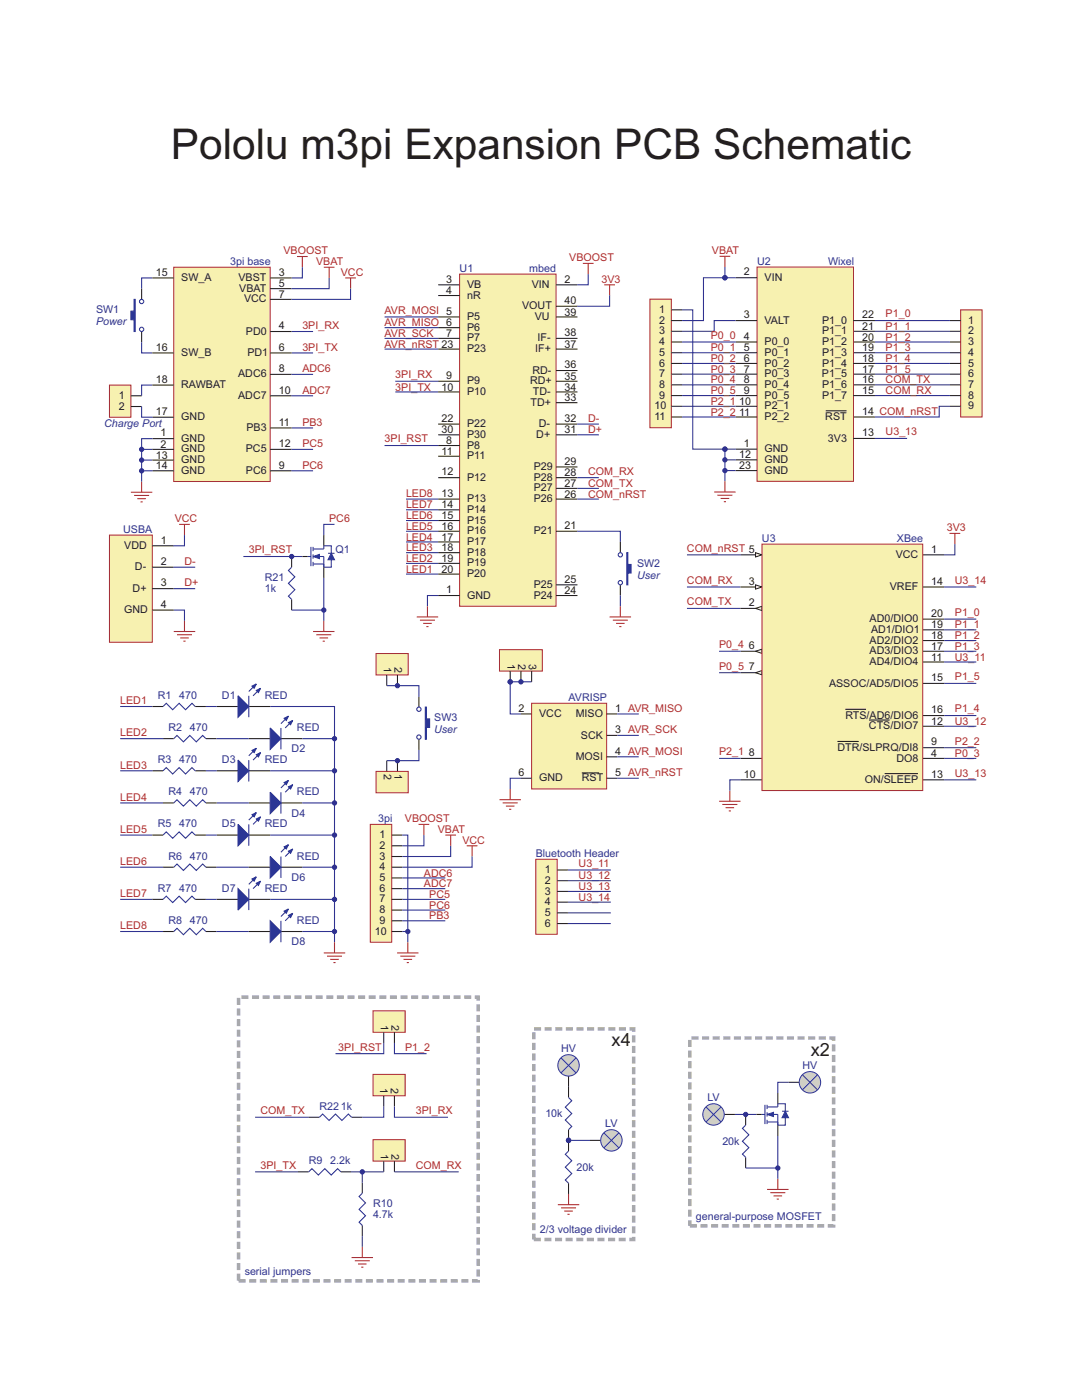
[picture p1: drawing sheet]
<svg xmlns="http://www.w3.org/2000/svg" width="216mm" height="279mm" viewBox="0 0 216 279" stroke-linecap="round" stroke-linejoin="round" font-family="sans-serif">
<path d="M189.5 106.5h2.1M190.5 106.5v2.1M143.5 159.9h4.3M145.6 157.8v2.1M144.1 160.6h3M144.8 161.2h1.7M145.4 161.8h.4" fill="none" stroke="#ae2930" stroke-width=".21"/>
<path d="M137.1 110.7h10.7M137.1 117.1h10.7M190.5 108.6v2.1h-2.1M137.1 121.4h10.7M147.8 155.6h-2.2v2.2M188.4 142.8h6.4" fill="none" stroke="#2e3090" stroke-width=".21"/>
<path d="M184.1 110.7h4.3M147.8 121.4h4.2" fill="none" stroke="#231f20" stroke-width=".21"/>
<path d="M150.8 121.4l1.2-.4v.8z" fill="#f9f6e5"/>
<path d="M150.8 121.4l1.2-.4v.8z" fill="none" stroke="#231f20" stroke-width=".2"/>
<path d="M147.8 117.1h4.2" fill="none" stroke="#231f20" stroke-width=".21"/>
<path d="M150.8 116.7l1.2 .4-1.2 .5z" fill="#f9f6e5"/>
<path d="M150.8 116.7l1.2 .4-1.2 .5z" fill="none" stroke="#231f20" stroke-width=".2"/>
<path d="M147.8 110.7h4.2M157.4 116.1h7M184.1 151.4h4.3" fill="none" stroke="#231f20" stroke-width=".21"/>
<path d="M150.8 110.3l1.2 .4-1.2 .5z" fill="#f9f6e5"/>
<path d="M150.8 110.3l1.2 .4-1.2 .5z" fill="none" stroke="#231f20" stroke-width=".2"/>
<path d="M153.5 109.7h3.5M147.8 130h4.2" fill="none" stroke="#231f20" stroke-width=".21"/>
<path d="M150.8 130l1.2-.5v.9z" fill="#f9f6e5"/>
<path d="M150.8 130l1.2-.5v.9z" fill="none" stroke="#231f20" stroke-width=".2"/>
<path d="M147.8 134.3h4.2" fill="none" stroke="#231f20" stroke-width=".21"/>
<path d="M150.8 134.3l1.2-.5v.9z" fill="#f9f6e5"/>
<path d="M150.8 134.3l1.2-.5v.9z" fill="none" stroke="#231f20" stroke-width=".2"/>
<g fill="none" stroke="#231f20" stroke-width=".21">
<path d="M184.1 117.1h4.3M184.1 132.1h4.3M184.1 136.4h4.3M184.1 130h4.3M184.1 127.8h4.3M184.1 125.7h4.3M184.1 123.6h4.3M147.8 151.4h4.2M147.8 155.6h4.2M184.1 149.2h4.3M184.1 155.6h4.3M184.1 144.9h4.3"/>
<path d="M184.1 142.8h4.3"/>
</g>
<g fill="none" stroke="#2e3090" stroke-width=".21">
<path d="M188.4 117.1h6.4M143.5 134.3h4.3M143.5 130h4.3M188.4 130h6.4M188.4 123.6h6.4M188.4 125.7h6.4M188.4 127.8h6.4M188.4 136.4h6.4M188.4 132.1h6.4M143.5 151.4h4.3M188.4 149.2h6.4M188.4 151.4h6.4"/>
<path d="M188.4 144.9h6.4M188.4 155.6h6.4"/>
</g>
<path d="M152 108.6h32.1v49.2h-32.1z" fill-rule="evenodd" fill="#f7f1b0"/>
<path d="M152 108.6h32.1v49.2h-32.1z" fill="none" stroke="#ae2930" stroke-width=".2"/>
<path d="M167.1 148h4.2" fill="none" stroke="#231f20" stroke-width=".38"/>
<path d="M168.7 141.6h4.1M173.4 143.7h4.1" fill="none" stroke="#231f20" stroke-width=".39"/>
<path d="M176.5 154.4h6.7" fill="none" stroke="#231f20" stroke-width=".52"/>
<path d="M151.1 53.3h19.2v42.8h-19.2z" fill-rule="evenodd" fill="#f7f1b0"/>
<path d="M151.1 53.3h19.2v42.8h-19.2z" fill="none" stroke="#ae2930" stroke-width=".2"/>
<g fill="none" stroke="#231f20" stroke-width=".21">
<path d="M146.8 55.4h4.3M146.8 64h4.3M146.8 68.3h4.3M146.8 70.4h4.3M146.8 72.5h4.3M146.8 74.7h4.3M146.8 76.8h4.3M146.8 78.9h4.3M170.3 64h4.3M170.3 68.3h4.3M170.3 70.4h4.3M170.3 72.5h4.3"/>
<path d="M170.3 74.7h4.3M170.3 76.8h4.3M170.3 78.9h4.3M170.3 66.1h4.3M146.8 89.6h4.3M146.8 81.1h4.3M146.8 83.2h4.3M146.8 93.9h4.3M146.8 91.8h4.3M170.3 83.2h4.3M170.3 87.5h4.3"/>
</g>
<path d="M164.8 82h4.1" fill="none" stroke="#231f20" stroke-width=".39"/>
<path d="M143.6 51.2h2.1M144.6 51.2v2.1" fill="none" stroke="#ae2930" stroke-width=".21"/>
<path d="M144.6 53.3v2.1h2.2" fill="none" stroke="#2e3090" stroke-width=".21"/>
<circle cx="144.6" cy="55.4" r=".43" fill="#2e3090"/>
<circle cx="144.6" cy="55.4" r=".43" fill="none" stroke="#2e3090" stroke-width=".2"/>
<path d="M142.5 98.2h4.3M143.2 98.8h2.9M143.8 99.5h1.7M144.6 96.1v2.1M144.4 100.1h.5" fill="none" stroke="#ae2930" stroke-width=".21"/>
<path d="M146.8 89.6h-2.2v6.5" fill="none" stroke="#2e3090" stroke-width=".21"/>
<circle cx="144.6" cy="89.6" r=".43" fill="#2e3090"/>
<circle cx="144.6" cy="89.6" r=".43" fill="none" stroke="#2e3090" stroke-width=".2"/>
<path d="M144.6 91.8h2.2" fill="none" stroke="#2e3090" stroke-width=".21"/>
<circle cx="144.6" cy="91.8" r=".43" fill="#2e3090"/>
<circle cx="144.6" cy="91.8" r=".43" fill="none" stroke="#2e3090" stroke-width=".2"/>
<path d="M144.6 93.9h2.2" fill="none" stroke="#2e3090" stroke-width=".21"/>
<circle cx="144.6" cy="93.9" r=".43" fill="#2e3090"/>
<circle cx="144.6" cy="93.9" r=".43" fill="none" stroke="#2e3090" stroke-width=".2"/>
<g fill="none" stroke="#2e3090" stroke-width=".21">
<path d="M136.1 70.4h10.7M136.1 72.5h10.7M136.1 74.7h10.7M136.1 76.8h10.7M136.1 78.9h10.7M146.8 64h-4.3v2.1h-6.4M174.6 64h15M174.6 66.1h15M174.6 68.3h15M174.6 70.4h15M174.6 72.5h15M174.6 74.7h15"/>
<path d="M174.6 76.8h15M174.6 78.9h15M136.1 83.2h10.7M136.1 81.1h10.7M189.6 81.1h-2.2v2.1h-12.8"/>
</g>
<path d="M191.7 61.8h4.3v21.4h-4.3z" fill-rule="evenodd" fill="#f7f1b0"/>
<path d="M191.7 61.8h4.3v21.4h-4.3z" fill="none" stroke="#ae2930" stroke-width=".2"/>
<path d="M189.6 64h2.1M189.6 66.1h2.1M189.6 70.4h2.1M189.6 68.3h2.1M189.6 72.5h2.1M189.6 74.7h2.1M189.6 76.8h2.1M189.6 78.9h2.1M189.6 81.1h2.1" fill="none" stroke="#231f20" stroke-width=".21"/>
<path d="M174.6 87.5h6.4" fill="none" stroke="#2e3090" stroke-width=".21"/>
<path d="M129.7 59.7h4.3v25.7h-4.3z" fill-rule="evenodd" fill="#f7f1b0"/>
<path d="M129.7 59.7h4.3v25.7h-4.3z" fill="none" stroke="#ae2930" stroke-width=".2"/>
<path d="M134 61.8h2.1M134 64h2.1M134 68.3h2.1M134 66.1h2.1M134 70.4h2.1M134 72.5h2.1M134 74.7h2.1M134 76.8h2.1M134 78.9h2.1M134 81.1h2.1M134 83.2h2.1" fill="none" stroke="#231f20" stroke-width=".21"/>
<path d="M136.1 61.8h2.1v27.8h6.4M136.1 68.3h10.7" fill="none" stroke="#2e3090" stroke-width=".21"/>
<circle cx="144.6" cy="89.6" r=".43" fill="#2e3090"/>
<circle cx="144.6" cy="89.6" r=".43" fill="none" stroke="#2e3090" stroke-width=".2"/>
<path d="M144.6 55.4h-4.2v8.6h-4.3" fill="none" stroke="#2e3090" stroke-width=".21"/>
<circle cx="144.6" cy="55.4" r=".43" fill="#2e3090"/>
<circle cx="144.6" cy="55.4" r=".43" fill="none" stroke="#2e3090" stroke-width=".2"/>
<path d="M106.9 171.5h4.3v15h-4.3z" fill-rule="evenodd" fill="#f7f1b0"/>
<path d="M106.9 171.5h4.3v15h-4.3z" fill="none" stroke="#ae2930" stroke-width=".2"/>
<path d="M111.2 173.6h2.1M111.2 175.8h2.1M111.2 177.9h2.1M111.2 180h2.1M111.2 182.2h2.1M111.2 184.3h2.1M59.5 233.9h2.1M68 233.9h2.2M72.3 236v2.1M72.3 244.6v2.1" fill="none" stroke="#231f20" stroke-width=".21"/>
<path d="M113.3 173.6h8.6M113.3 175.8h8.6M113.3 177.9h8.6M113.3 180h8.6M113.3 182.2h8.6M113.3 184.3h8.6M50.9 233.9h8.6" fill="none" stroke="#2e3090" stroke-width=".21"/>
<path d="M47.6 199h47.8v56.6h-47.8z" fill="none" stroke="#a8a9ad" stroke-width=".71" stroke-dasharray="1.4 .7" stroke-linecap="butt"/>
<path d="M61.6 233.9l.6-.7 1.3 1.3 1.3-1.3 1.3 1.3 1.3-1.3 .6 .7M72.3 238.1l-.6 .7 1.2 1.3-1.2 1.3 1.2 1.2-1.2 1.3 .6 .7" fill="none" stroke="#2b3695" stroke-width=".21"/>
<path d="M74.4 227.5h6.4v4.2h-6.4z" fill-rule="evenodd" fill="#f7f1b0"/>
<path d="M74.4 227.5h6.4v4.2h-6.4z" fill="none" stroke="#ae2930" stroke-width=".2"/>
<path d="M76.6 231.7v2.2M78.7 231.7v2.2" fill="none" stroke="#231f20" stroke-width=".21"/>
<path d="M70.2 233.9h6.4M72.3 233.9v2.1" fill="none" stroke="#2e3090" stroke-width=".21"/>
<circle cx="72.3" cy="233.9" r=".43" fill="#2e3090"/>
<circle cx="72.3" cy="233.9" r=".43" fill="none" stroke="#2e3090" stroke-width=".2"/>
<path d="M78.7 233.9h12.8M72.3 246.7v2.1" fill="none" stroke="#2e3090" stroke-width=".21"/>
<path d="M70.2 251h4.2M70.8 251.6h3M71.4 252.3h1.7M72.1 252.9h.4M72.3 248.8v2.2" fill="none" stroke="#ae2930" stroke-width=".21"/>
<path d="M74.4 214.4h6.4v4.3h-6.4z" fill-rule="evenodd" fill="#f7f1b0"/>
<path d="M74.4 214.4h6.4v4.3h-6.4z" fill="none" stroke="#ae2930" stroke-width=".2"/>
<path d="M76.6 218.7v2.1M78.7 218.7v2.1M61.6 223h2.1M70.2 223h2.1" fill="none" stroke="#231f20" stroke-width=".21"/>
<path d="M50.9 223h10.7M76.6 220.8v2.2h-4.3M78.7 220.8v2.2h10.7" fill="none" stroke="#2e3090" stroke-width=".21"/>
<path d="M63.7 223l.7-.7 1.3 1.3 1.2-1.3 1.3 1.3 1.3-1.3 .7 .7" fill="none" stroke="#2b3695" stroke-width=".21"/>
<path d="M74.4 201.7h6.4v4.3h-6.4z" fill-rule="evenodd" fill="#f7f1b0"/>
<path d="M74.4 201.7h6.4v4.3h-6.4z" fill="none" stroke="#ae2930" stroke-width=".2"/>
<path d="M76.6 206v2.1M78.7 206v2.1" fill="none" stroke="#231f20" stroke-width=".21"/>
<path d="M76.6 208.1v2.2h-9.7M78.7 208.1v2.2h6.4" fill="none" stroke="#2e3090" stroke-width=".21"/>
<path d="M106.1 140.3h14.9v17.2h-14.9z" fill-rule="evenodd" fill="#f7f1b0"/>
<path d="M106.1 140.3h14.9v17.2h-14.9z" fill="none" stroke="#ae2930" stroke-width=".2"/>
<path d="M103.9 142.5h2.2M103.9 155.3h2.2M116.1 154.2h3.5M121 142.5h2.2M121 146.8h2.2M121 151h2.2M121 155.3h2.2" fill="none" stroke="#231f20" stroke-width=".21"/>
<path d="M99.7 159.6h4.2M101.8 157.5v2.1M100.3 160.2h3M100.9 160.9h1.8M101.6 161.5h.4" fill="none" stroke="#ae2930" stroke-width=".21"/>
<path d="M106.1 136.1h-4.3v6.4h2.1M103.9 155.3h-2.1v2.2M123.2 142.5h4.3M123.2 146.8h4.3M123.2 151h4.3M123.2 155.3h4.3" fill="none" stroke="#2e3090" stroke-width=".21"/>
<circle cx="101.8" cy="136.1" r=".43" fill="#2e3090"/>
<circle cx="101.8" cy="136.1" r=".43" fill="none" stroke="#2e3090" stroke-width=".2"/>
<path d="M99.7 129.7h8.5v4.2h-8.5z" fill-rule="evenodd" fill="#f7f1b0"/>
<path d="M99.7 129.7h8.5v4.2h-8.5z" fill="none" stroke="#ae2930" stroke-width=".2"/>
<path d="M101.8 133.9v2.2M103.9 133.9v2.2M106.1 133.9v2.2" fill="none" stroke="#231f20" stroke-width=".21"/>
<circle cx="101.8" cy="136.1" r=".43" fill="#2e3090"/>
<circle cx="101.8" cy="136.1" r=".43" fill="none" stroke="#2e3090" stroke-width=".2"/>
<circle cx="103.9" cy="136.1" r=".43" fill="#2e3090"/>
<circle cx="103.9" cy="136.1" r=".43" fill="none" stroke="#2e3090" stroke-width=".2"/>
<path d="M83.6 139v2.1M83.6 147.5v2.2" fill="none" stroke="#231f20" stroke-width=".21"/>
<path d="M84.9 141.1h.2v2.4h.6v1.7h-.6v2.3h-.2z" fill-rule="evenodd" fill="#2b3695"/>
<g fill="none" stroke="#2b3695" stroke-width=".21">
<path d="M84.9 141.1h.2v2.4h.6v1.7h-.6v2.3h-.2z"/>
<circle cx="83.6" cy="147.1" r=".43"/>
<circle cx="83.6" cy="141.5" r=".43"/>
</g>
<path d="M77.2 136.8h6.4v2.2M83.6 149.7v2.1h-6.4" fill="none" stroke="#2e3090" stroke-width=".21"/>
<path d="M75 130.4h6.4v4.3h-6.4z" fill-rule="evenodd" fill="#f7f1b0"/>
<path d="M75 130.4h6.4v4.3h-6.4z" fill="none" stroke="#ae2930" stroke-width=".2"/>
<path d="M77.2 134.7v2.1M79.3 134.7v2.1" fill="none" stroke="#231f20" stroke-width=".21"/>
<circle cx="79.3" cy="136.8" r=".43" fill="#2e3090"/>
<circle cx="79.3" cy="136.8" r=".43" fill="none" stroke="#2e3090" stroke-width=".2"/>
<path d="M75 153.9h6.4v4.3h-6.4z" fill-rule="evenodd" fill="#f7f1b0"/>
<path d="M75 153.9h6.4v4.3h-6.4z" fill="none" stroke="#ae2930" stroke-width=".2"/>
<path d="M77.2 151.8v2.1M79.3 151.8v2.1" fill="none" stroke="#231f20" stroke-width=".21"/>
<circle cx="79.3" cy="151.8" r=".43" fill="#2e3090"/>
<circle cx="79.3" cy="151.8" r=".43" fill="none" stroke="#2e3090" stroke-width=".2"/>
<path d="M30.4 141h2.1M38.9 141h2.2M43.2 141h4.3M49.6 141h4.3" fill="none" stroke="#231f20" stroke-width=".21"/>
<path d="M32.5 141l.7-.6 1.3 1.2 1.2-1.2 1.3 1.2 1.3-1.2 .6 .6" fill="none" stroke="#2b3695" stroke-width=".21"/>
<path d="M47.5 138.9l2.1 2.1-2.1 2.1z" fill="#2b3695"/>
<path d="M47.5 138.9l2.1 2.1-2.1 2.1zM52 137.4l-1.5 1.5" fill="none" stroke="#2b3695" stroke-width=".21"/>
<path d="M51.1 137.8l.9-.4-.4 .8z" fill="#2b3695"/>
<path d="M51.1 137.8l.9-.4-.4 .8z" fill="none" stroke="#2b3695" stroke-width=".21"/>
<path d="M50.3 136.9l.8-.4-.4 .9z" fill="#2b3695"/>
<path d="M49.6 138.9v4.2M50.3 136.9l.8-.4-.4 .9zM51.1 136.5l-1.5 1.5M34.7 147.4l.6-.6 1.3 1.3 1.3-1.3 1.3 1.3 1.2-1.3 .7 .6" fill="none" stroke="#2b3695" stroke-width=".21"/>
<path d="M64.6 190.2h4.3M65.2 190.8h3M65.9 191.5h1.7M66.5 192.1h.5M66.7 188v2.2" fill="none" stroke="#ae2930" stroke-width=".21"/>
<path d="M24 141h6.4M41.1 141h2.1" fill="none" stroke="#2e3090" stroke-width=".21"/>
<path d="M32.5 147.4h2.2M41.1 147.4h2.1M49.6 147.4h4.3M56.1 147.4h4.2" fill="none" stroke="#231f20" stroke-width=".21"/>
<path d="M53.9 145.3l2.2 2.1-2.2 2.2z" fill="#2b3695"/>
<path d="M53.9 145.3l2.2 2.1-2.2 2.2zM58.4 143.8l-1.5 1.5" fill="none" stroke="#2b3695" stroke-width=".21"/>
<path d="M57.6 144.2l.8-.4-.4 .8z" fill="#2b3695"/>
<path d="M57.6 144.2l.8-.4-.4 .8z" fill="none" stroke="#2b3695" stroke-width=".21"/>
<path d="M56.7 143.4l.9-.5-.5 .9z" fill="#2b3695"/>
<path d="M56.1 145.3v4.3M56.7 143.4l.9-.5-.5 .9zM57.6 142.9l-1.5 1.5" fill="none" stroke="#2b3695" stroke-width=".21"/>
<path d="M24 147.4h8.5M43.2 147.4h6.4M60.3 147.4h6.4" fill="none" stroke="#2e3090" stroke-width=".21"/>
<circle cx="66.7" cy="147.4" r=".43" fill="#2e3090"/>
<circle cx="66.7" cy="147.4" r=".43" fill="none" stroke="#2e3090" stroke-width=".2"/>
<path d="M30.4 153.8h2.1M38.9 153.8h2.2M43.2 153.8h4.3M49.6 153.8h4.3" fill="none" stroke="#231f20" stroke-width=".21"/>
<path d="M32.5 153.8l.7-.6 1.3 1.3 1.2-1.3 1.3 1.3 1.3-1.3 .6 .6" fill="none" stroke="#2b3695" stroke-width=".21"/>
<path d="M47.5 151.7l2.1 2.1-2.1 2.2z" fill="#2b3695"/>
<path d="M47.5 151.7l2.1 2.1-2.1 2.2zM52 150.2l-1.5 1.5" fill="none" stroke="#2b3695" stroke-width=".21"/>
<path d="M51.1 150.6l.9-.4-.4 .8z" fill="#2b3695"/>
<path d="M51.1 150.6l.9-.4-.4 .8z" fill="none" stroke="#2b3695" stroke-width=".21"/>
<path d="M50.3 149.8l.8-.5-.4 .9z" fill="#2b3695"/>
<path d="M49.6 151.7v4.3M50.3 149.8l.8-.5-.4 .9zM51.1 149.3l-1.5 1.5M34.7 160.2l.6-.6 1.3 1.3 1.3-1.3 1.3 1.3 1.2-1.3 .7 .6" fill="none" stroke="#2b3695" stroke-width=".21"/>
<path d="M24 153.8h6.4M41.1 153.8h2.1" fill="none" stroke="#2e3090" stroke-width=".21"/>
<path d="M32.5 160.2h2.2M41.1 160.2h2.1M49.6 160.2h4.3M56.1 160.2h4.2" fill="none" stroke="#231f20" stroke-width=".21"/>
<path d="M53.9 158.1l2.2 2.1-2.2 2.2z" fill="#2b3695"/>
<path d="M53.9 158.1l2.2 2.1-2.2 2.2zM58.4 156.6l-1.5 1.5" fill="none" stroke="#2b3695" stroke-width=".21"/>
<path d="M57.6 157l.8-.4-.4 .9z" fill="#2b3695"/>
<path d="M57.6 157l.8-.4-.4 .9z" fill="none" stroke="#2b3695" stroke-width=".21"/>
<path d="M56.7 156.2l.9-.4-.5 .8z" fill="#2b3695"/>
<path d="M56.1 158.1v4.3M56.7 156.2l.9-.4-.5 .8zM57.6 155.8l-1.5 1.5" fill="none" stroke="#2b3695" stroke-width=".21"/>
<path d="M24 160.2h8.5M43.2 160.2h6.4M60.3 160.2h6.4" fill="none" stroke="#2e3090" stroke-width=".21"/>
<circle cx="66.7" cy="160.2" r=".43" fill="#2e3090"/>
<circle cx="66.7" cy="160.2" r=".43" fill="none" stroke="#2e3090" stroke-width=".2"/>
<path d="M53.9 153.8h12.8" fill="none" stroke="#2e3090" stroke-width=".21"/>
<circle cx="66.7" cy="153.8" r=".43" fill="#2e3090"/>
<circle cx="66.7" cy="153.8" r=".43" fill="none" stroke="#2e3090" stroke-width=".2"/>
<path d="M30.4 166.7h2.1M38.9 166.7h2.2M43.2 166.7h4.3M49.6 166.7h4.3" fill="none" stroke="#231f20" stroke-width=".21"/>
<path d="M32.5 166.7l.7-.7 1.3 1.3 1.2-1.3 1.3 1.3 1.3-1.3 .6 .7" fill="none" stroke="#2b3695" stroke-width=".21"/>
<path d="M47.5 164.5l2.1 2.2-2.1 2.1z" fill="#2b3695"/>
<path d="M47.5 164.5l2.1 2.2-2.1 2.1zM52 163l-1.5 1.5" fill="none" stroke="#2b3695" stroke-width=".21"/>
<path d="M51.1 163.5l.9-.5-.4 .9z" fill="#2b3695"/>
<path d="M51.1 163.5l.9-.5-.4 .9z" fill="none" stroke="#2b3695" stroke-width=".21"/>
<path d="M50.3 162.6l.8-.4-.4 .8z" fill="#2b3695"/>
<path d="M34.7 173.1l.6-.7 1.3 1.3 1.3-1.3 1.3 1.3 1.2-1.3 .7 .7M49.6 164.5v4.3M50.3 162.6l.8-.4-.4 .8zM51.1 162.2l-1.5 1.5" fill="none" stroke="#2b3695" stroke-width=".21"/>
<path d="M24 166.7h6.4M41.1 166.7h2.1" fill="none" stroke="#2e3090" stroke-width=".21"/>
<path d="M32.5 173.1h2.2M41.1 173.1h2.1M49.6 173.1h4.3M56.1 173.1h4.2" fill="none" stroke="#231f20" stroke-width=".21"/>
<path d="M53.9 170.9l2.2 2.2-2.2 2.1z" fill="#2b3695"/>
<path d="M53.9 170.9l2.2 2.2-2.2 2.1zM58.4 169.4l-1.5 1.5" fill="none" stroke="#2b3695" stroke-width=".21"/>
<path d="M57.6 169.9l.8-.5-.4 .9z" fill="#2b3695"/>
<path d="M57.6 169.9l.8-.5-.4 .9z" fill="none" stroke="#2b3695" stroke-width=".21"/>
<path d="M56.7 169l.9-.4-.5 .8z" fill="#2b3695"/>
<path d="M56.1 170.9v4.3M56.7 169l.9-.4-.5 .8zM57.6 168.6l-1.5 1.5" fill="none" stroke="#2b3695" stroke-width=".21"/>
<path d="M24 173.1h8.5M43.2 173.1h6.4M60.3 173.1h6.4" fill="none" stroke="#2e3090" stroke-width=".21"/>
<circle cx="66.7" cy="173.1" r=".43" fill="#2e3090"/>
<circle cx="66.7" cy="173.1" r=".43" fill="none" stroke="#2e3090" stroke-width=".2"/>
<path d="M53.9 166.7h12.8" fill="none" stroke="#2e3090" stroke-width=".21"/>
<circle cx="66.7" cy="166.7" r=".43" fill="#2e3090"/>
<circle cx="66.7" cy="166.7" r=".43" fill="none" stroke="#2e3090" stroke-width=".2"/>
<path d="M30.4 179.5h2.1M38.9 179.5h2.2M43.2 179.5h4.3M49.6 179.5h4.3" fill="none" stroke="#231f20" stroke-width=".21"/>
<path d="M32.5 179.5l.7-.7 1.3 1.3 1.2-1.3 1.3 1.3 1.3-1.3 .6 .7" fill="none" stroke="#2b3695" stroke-width=".21"/>
<path d="M47.5 177.4l2.1 2.1-2.1 2.1z" fill="#2b3695"/>
<path d="M47.5 177.4l2.1 2.1-2.1 2.1zM52 175.9l-1.5 1.5" fill="none" stroke="#2b3695" stroke-width=".21"/>
<path d="M51.1 176.3l.9-.4-.4 .8z" fill="#2b3695"/>
<path d="M51.1 176.3l.9-.4-.4 .8z" fill="none" stroke="#2b3695" stroke-width=".21"/>
<path d="M50.3 175.4l.8-.4-.4 .9z" fill="#2b3695"/>
<path d="M49.6 177.4v4.2M50.3 175.4l.8-.4-.4 .9zM51.1 175l-1.5 1.5M34.7 185.9l.6-.6 1.3 1.2 1.3-1.2 1.3 1.2 1.2-1.2 .7 .6" fill="none" stroke="#2b3695" stroke-width=".21"/>
<path d="M24 179.5h6.4M41.1 179.5h2.1" fill="none" stroke="#2e3090" stroke-width=".21"/>
<path d="M32.5 185.9h2.2M41.1 185.9h2.1M49.6 185.9h4.3M56.1 185.9h4.2" fill="none" stroke="#231f20" stroke-width=".21"/>
<path d="M53.9 183.8l2.2 2.1-2.2 2.1z" fill="#2b3695"/>
<path d="M53.9 183.8l2.2 2.1-2.2 2.1zM58.4 182.3l-1.5 1.5" fill="none" stroke="#2b3695" stroke-width=".21"/>
<path d="M57.6 182.7l.8-.4-.4 .8z" fill="#2b3695"/>
<path d="M57.6 182.7l.8-.4-.4 .8z" fill="none" stroke="#2b3695" stroke-width=".21"/>
<path d="M56.7 181.8l.9-.4-.5 .9z" fill="#2b3695"/>
<path d="M56.1 183.8v4.2M56.7 181.8l.9-.4-.5 .9zM57.6 181.4l-1.5 1.5" fill="none" stroke="#2b3695" stroke-width=".21"/>
<path d="M24 185.9h8.5M43.2 185.9h6.4M60.3 185.9h6.4" fill="none" stroke="#2e3090" stroke-width=".21"/>
<circle cx="66.7" cy="185.9" r=".43" fill="#2e3090"/>
<circle cx="66.7" cy="185.9" r=".43" fill="none" stroke="#2e3090" stroke-width=".2"/>
<path d="M53.9 179.5h12.8" fill="none" stroke="#2e3090" stroke-width=".21"/>
<circle cx="66.7" cy="179.5" r=".43" fill="#2e3090"/>
<circle cx="66.7" cy="179.5" r=".43" fill="none" stroke="#2e3090" stroke-width=".2"/>
<path d="M53.9 141h12.8v47" fill="none" stroke="#2e3090" stroke-width=".21"/>
<path d="M60.3 111.1h1.1" fill="none" stroke="#231f20" stroke-width=".21"/>
<path d="M61.4 111.1h.6M62 109.1v3.9M62.5 112.6h2.1M62.5 111.1h2.1M62.5 109.1v.9M62.5 110.6v.9M62.5 112.1v.9M64.6 108.9v.7h-2.1" fill="none" stroke="#2b3695" stroke-width=".21"/>
<path d="M62.5 111.1l1.3-.5v.9z" fill="#2b3695"/>
<path d="M62.5 111.1l1.3-.5v.9z" fill="none" stroke="#2b3695" stroke-width=".2"/>
<path d="M64.6 112.6v.6" fill="none" stroke="#2b3695" stroke-width=".21"/>
<path d="M66.1 110.4l.6 1.3h-1.2z" fill="#2b3695"/>
<path d="M58.2 113.2l-.6 .6 1.2 1.3-1.2 1.3 1.2 1.3-1.2 1.3 .6 .6M64.6 111.1v2.1h1.5v-1.5M64.6 108.9h1.5v1.5M65.5 110.4h1.2M66.1 110.4l.6 1.3h-1.2z" fill="none" stroke="#2b3695" stroke-width=".21"/>
<path d="M58.2 111.1v2.1M58.2 119.6v2.2M64.6 106.8v2.1M64.6 113.2v2.1" fill="none" stroke="#231f20" stroke-width=".21"/>
<circle cx="58.2" cy="111.1" r=".43" fill="#2e3090"/>
<circle cx="58.2" cy="111.1" r=".43" fill="none" stroke="#2e3090" stroke-width=".2"/>
<path d="M62.5 126h4.2M63.1 126.7h3M63.8 127.3h1.7M64.4 128h.4M64.6 123.9v2.1" fill="none" stroke="#ae2930" stroke-width=".21"/>
<path d="M48.6 111.1h11.7M64.6 115.3v8.6M66.7 104.6h-2.1v2.2M58.2 121.8h6.4" fill="none" stroke="#2e3090" stroke-width=".21"/>
<circle cx="64.6" cy="121.8" r=".43" fill="#2e3090"/>
<circle cx="64.6" cy="121.8" r=".43" fill="none" stroke="#2e3090" stroke-width=".2"/>
<path d="M21.8 106.8h8.6v21.4h-8.6z" fill-rule="evenodd" fill="#f7f1b0"/>
<path d="M21.8 106.8h8.6v21.4h-8.6z" fill="none" stroke="#ae2930" stroke-width=".2"/>
<path d="M30.4 108.9h4.3M30.4 113.2h4.3M30.4 117.5h4.3M123.8 108.2v2.1M123.8 116.7v2.2M30.4 121.8h4.3" fill="none" stroke="#231f20" stroke-width=".21"/>
<path d="M34.7 113.2h4.2M34.7 117.5h4.2M36.8 106.8v2.1h-2.1M34.7 121.8h2.1v2.1" fill="none" stroke="#2e3090" stroke-width=".21"/>
<path d="M35.7 104.6h2.2M36.8 104.6v2.2M34.7 126h4.2M35.3 126.7h3M36 127.3h1.7M36.6 128h.4M36.8 123.9v2.1" fill="none" stroke="#ae2930" stroke-width=".21"/>
<path d="M125.1 110.3h.2v2.3h.6v1.8h-.6v2.3h-.2z" fill-rule="evenodd" fill="#2b3695"/>
<g fill="none" stroke="#2b3695" stroke-width=".21">
<path d="M125.1 110.3h.2v2.3h.6v1.8h-.6v2.3h-.2z"/>
<circle cx="123.8" cy="110.7" r=".43"/>
<circle cx="123.8" cy="116.3" r=".43"/>
</g>
<path d="M91.7 54.7h19.3v66.3h-19.3z" fill-rule="evenodd" fill="#f7f1b0"/>
<path d="M91.7 54.7h19.3v66.3h-19.3z" fill="none" stroke="#ae2930" stroke-width=".2"/>
<g fill="none" stroke="#231f20" stroke-width=".21">
<path d="M87.4 56.8h4.3M87.4 59h4.3M111 56.8h4.2M87.4 63.3h4.3M87.4 65.4h4.3M87.4 67.5h4.3M87.4 76.1h4.3M87.4 78.2h4.3M87.4 69.7h4.3M111 63.3h4.2M111 67.5h4.2M111 76.1h4.2"/>
<path d="M111 78.2h4.2M111 69.7h4.2M111 73.9h4.2M111 61.1h4.2M87.4 88.9h4.3M87.4 91.1h4.3M87.4 95.3h4.3M87.4 99.6h4.3M87.4 84.6h4.3M87.4 86.8h4.3M111 95.3h4.2M111 99.6h4.2"/>
<path d="M111 84.6h4.2M111 97.5h4.2M111 93.2h4.2M111 86.8h4.2M111 80.4h4.2M87.4 118.9h4.3M87.4 101.7h4.3M87.4 103.9h4.3M87.4 106h4.3M87.4 108.2h4.3M87.4 110.3h4.3M87.4 112.4h4.3"/>
<path d="M87.4 114.6h4.3M111 118.9h4.2M111 106h4.2M111 116.7h4.2"/>
</g>
<g fill="none" stroke="#ae2930" stroke-width=".21">
<path d="M116.3 52.6h2.1M117.4 52.6v2.1M120.6 56.8h2.1M121.6 56.8v2.2M83.2 123.1h4.2M83.8 123.8h3M84.4 124.4h1.7M85.1 125.1h.4M85.3 121v2.1M121.6 123.1h4.3M122.3 123.8h3M122.9 124.4h1.7"/>
<path d="M123.6 125.1h.4M123.8 121v2.1"/>
</g>
<g fill="none" stroke="#2e3090" stroke-width=".21">
<path d="M117.4 54.7v2.1h-2.2M121.6 59v2.1h-6.4M76.7 63.3h10.7M76.7 65.4h10.7M76.7 67.5h10.7M76.7 69.7h10.7M78.9 76.1h8.5M78.9 78.2h8.5M76.7 88.9h10.7M81 99.6h6.4M115.2 99.6h4.3M115.2 84.6h4.3"/>
<path d="M115.2 86.8h4.3M115.2 95.3h4.3M115.2 97.5h4.3M81 101.7h6.4M81 103.9h6.4M81 106h6.4M81 108.2h6.4M81 110.3h6.4M81 112.4h6.4M81 114.6h6.4M87.4 118.9h-2.1v2.1M115.2 106h8.6v2.2"/>
<path d="M123.8 118.9v2.1"/>
</g>
<path d="M34.7 53.3h19.2v42.8h-19.2z" fill-rule="evenodd" fill="#f7f1b0"/>
<path d="M34.7 53.3h19.2v42.8h-19.2z" fill="none" stroke="#ae2930" stroke-width=".2"/>
<g fill="none" stroke="#231f20" stroke-width=".21">
<path d="M28.3 57.6v2.1M30.4 55.5h4.3M53.9 55.5h4.3M53.9 57.6h4.3M53.9 59.7h4.3M28.3 66.2v2.1M30.4 76.9h4.3M30.4 70.4h4.3M53.9 70.4h4.3M53.9 66.2h4.3M53.9 74.7h4.3M53.9 79h4.3"/>
<path d="M30.4 87.5h4.3M30.4 89.7h4.3M30.4 91.8h4.3M30.4 94h4.3M30.4 83.3h4.3M53.9 89.7h4.3M53.9 94h4.3M53.9 85.4h4.3"/>
</g>
<path d="M26.8 59.7h.2v6.5h-.2v-2.4h-.7v-1.7h.7z" fill-rule="evenodd" fill="#2b3695"/>
<g fill="none" stroke="#2b3695" stroke-width=".21">
<path d="M26.8 59.7h.2v6.5h-.2v-2.4h-.7v-1.7h.7z"/>
<circle cx="28.3" cy="65.7" r=".43"/>
<circle cx="28.3" cy="60.2" r=".43"/>
</g>
<path d="M59.3 51.2h2.1M60.3 51.2v2.1M64.6 53.3h2.1M65.7 53.3v2.2M68.9 55.5h2.1M70 55.5v2.1" fill="none" stroke="#ae2930" stroke-width=".21"/>
<path d="M30.4 55.5h-2.1v2.1M28.3 68.3v2.1h2.1" fill="none" stroke="#2e3090" stroke-width=".21"/>
<path d="M21.8 76.9h4.3v6.4h-4.3z" fill-rule="evenodd" fill="#f7f1b0"/>
<path d="M21.8 76.9h4.3v6.4h-4.3z" fill="none" stroke="#ae2930" stroke-width=".2"/>
<path d="M26.1 79h2.2M26.1 81.1h2.2" fill="none" stroke="#231f20" stroke-width=".21"/>
<path d="M30.4 76.9h-2.1v2.1M28.3 81.1v2.2h2.1M28.3 89.7h2.1M30.4 87.5h-2.1v8.6" fill="none" stroke="#2e3090" stroke-width=".21"/>
<path d="M26.1 98.2h4.3M26.8 98.9h3M27.4 99.5h1.7M28.3 96.1v2.1M28 100.2h.5" fill="none" stroke="#ae2930" stroke-width=".21"/>
<circle cx="28.3" cy="89.7" r=".43" fill="#2e3090"/>
<circle cx="28.3" cy="89.7" r=".43" fill="none" stroke="#2e3090" stroke-width=".2"/>
<path d="M28.3 91.8h2.1" fill="none" stroke="#2e3090" stroke-width=".21"/>
<circle cx="28.3" cy="91.8" r=".43" fill="#2e3090"/>
<circle cx="28.3" cy="91.8" r=".43" fill="none" stroke="#2e3090" stroke-width=".2"/>
<path d="M28.3 94h2.1" fill="none" stroke="#2e3090" stroke-width=".21"/>
<circle cx="28.3" cy="94" r=".43" fill="#2e3090"/>
<circle cx="28.3" cy="94" r=".43" fill="none" stroke="#2e3090" stroke-width=".2"/>
<path d="M60.3 53.3v2.2h-2.1M65.7 55.5v2.1h-7.5M70 57.6v2.1h-11.8M58.2 66.2h4.3M58.2 70.4h4.3M58.2 74.7h4.3M58.2 79h4.3M58.2 85.4h4.3M58.2 89.7h4.3M58.2 94h4.3" fill="none" stroke="#2e3090" stroke-width=".21"/>
<path d="M73.9 164.5h4.3v23.5h-4.3z" fill-rule="evenodd" fill="#f7f1b0"/>
<path d="M73.9 164.5h4.3v23.5h-4.3z" fill="none" stroke="#ae2930" stroke-width=".2"/>
<path d="M78.2 166.7h2.1M78.2 168.8h2.1M78.2 173.1h2.1M78.2 170.9h2.1M78.2 175.2h2.1M78.2 177.4h2.1M78.2 179.5h2.1M78.2 181.6h2.1M78.2 183.8h2.1M78.2 185.9h2.1" fill="none" stroke="#231f20" stroke-width=".21"/>
<path d="M79.2 190.2h4.3M79.9 190.8h3M80.5 191.5h1.7M81.2 192.1h.4M81.4 188v2.2" fill="none" stroke="#ae2930" stroke-width=".21"/>
<path d="M80.3 166.7h1.1v21.3M80.3 185.9h1.1" fill="none" stroke="#2e3090" stroke-width=".21"/>
<circle cx="81.4" cy="185.9" r=".43" fill="#2e3090"/>
<circle cx="81.4" cy="185.9" r=".43" fill="none" stroke="#2e3090" stroke-width=".2"/>
<path d="M80.3 175.2h8.6M80.3 177.4h8.6M80.3 179.5h8.6M84.6 166.7v2.1h-4.3M89.9 168.8v2.1h-9.6M94.2 170.9v2.2h-13.9M80.3 183.8h8.6M80.3 181.6h8.6" fill="none" stroke="#2e3090" stroke-width=".21"/>
<path d="M83.5 164.5h2.2M84.6 164.5v2.2M88.9 166.7h2.1M89.9 166.7v2.1M93.1 168.8h2.2M94.2 168.8v2.1" fill="none" stroke="#ae2930" stroke-width=".21"/>
<path d="M113.4 216.9v2.1M113.4 225.4v2.2" fill="none" stroke="#231f20" stroke-width=".21"/>
<path d="M113.4 219l.7 .7-1.3 1.3 1.3 1.2-1.3 1.3 1.3 1.3-.7 .6" fill="none" stroke="#2b3695" stroke-width=".21"/>
<circle cx="113.4" cy="227.6" r=".43" fill="#2e3090"/>
<circle cx="113.4" cy="227.6" r=".43" fill="none" stroke="#2e3090" stroke-width=".2"/>
<path d="M113.4 227.6v2.1M113.4 236.1v2.2" fill="none" stroke="#231f20" stroke-width=".21"/>
<path d="M113.4 229.7l-.6 .7 1.3 1.2-1.3 1.3 1.3 1.3-1.3 1.3 .6 .6" fill="none" stroke="#2b3695" stroke-width=".21"/>
<circle cx="113.4" cy="227.6" r=".43" fill="#2e3090"/>
<circle cx="113.4" cy="227.6" r=".43" fill="none" stroke="#2e3090" stroke-width=".2"/>
<path d="M113.4 238.3v2.1M111.3 240.4h4.3M111.9 241.1h3M112.6 241.7h1.7M113.2 242.3h.5" fill="none" stroke="#ae2930" stroke-width=".21"/>
<path d="M113.4 214.8v2.1" fill="none" stroke="#231f20" stroke-width=".21"/>
<circle cx="113.4" cy="212.6" r="2.14" fill="#cecece"/>
<g fill="none" stroke="#2b3695" stroke-width=".2">
<path d="M111.9 211.1l3 3M114.9 211.1l-3 3"/>
<circle cx="113.4" cy="212.6" r="2.14"/>
</g>
<path d="M117.7 227.6h2.2" fill="none" stroke="#231f20" stroke-width=".21"/>
<circle cx="122" cy="227.6" r="2.14" fill="#cecece"/>
<g fill="none" stroke="#2b3695" stroke-width=".2">
<path d="M120.5 226.1l3 3M123.5 226.1l-3 3"/>
<circle cx="122" cy="227.6" r="2.14"/>
</g>
<path d="M113.4 227.6h4.3" fill="none" stroke="#2e3090" stroke-width=".21"/>
<circle cx="113.4" cy="227.6" r=".43" fill="#2e3090"/>
<circle cx="113.4" cy="227.6" r=".43" fill="none" stroke="#2e3090" stroke-width=".2"/>
<path d="M106.5 205.3h19.9v42.1h-19.9z" fill="none" stroke="#a8a9ad" stroke-width=".71" stroke-dasharray="1.4 .7" stroke-linecap="butt"/>
<path d="M150.9 222.4h1.1" fill="none" stroke="#231f20" stroke-width=".21"/>
<path d="M152 222.4h.6M152.6 220.5v3.8M153.1 223.9h2.1M153.1 222.4h2.1M153.1 220.5v.8M153.1 222v.8M153.1 223.5v.8M155.2 220.3v.6h-2.1" fill="none" stroke="#2b3695" stroke-width=".21"/>
<path d="M153.1 222.4l1.2-.4v.8z" fill="#2b3695"/>
<path d="M153.1 222.4l1.2-.4v.8z" fill="none" stroke="#2b3695" stroke-width=".2"/>
<path d="M155.2 223.9v.7" fill="none" stroke="#2b3695" stroke-width=".21"/>
<path d="M156.7 221.8l.6 1.3h-1.2z" fill="#2b3695"/>
<path d="M148.8 224.6l-.7 .6 1.3 1.3-1.3 1.3 1.3 1.2-1.3 1.3 .7 .7M155.2 222.4v2.2h1.5v-1.5M155.2 220.3h1.5v1.5M156.1 221.8h1.2M156.7 221.8l.6 1.3h-1.2z" fill="none" stroke="#2b3695" stroke-width=".21"/>
<path d="M155.2 218.1v2.2M148.8 222.4v2.2M148.8 231v2.1M155.2 224.6v2.1" fill="none" stroke="#231f20" stroke-width=".21"/>
<circle cx="148.8" cy="222.4" r=".43" fill="#2e3090"/>
<circle cx="148.8" cy="222.4" r=".43" fill="none" stroke="#2e3090" stroke-width=".2"/>
<path d="M153.1 237.4h4.2M153.7 238h3M154.3 238.7h1.8M155 239.3h.4M155.2 235.2v2.2" fill="none" stroke="#ae2930" stroke-width=".21"/>
<path d="M157.3 216h2.2" fill="none" stroke="#231f20" stroke-width=".21"/>
<circle cx="161.6" cy="216" r="2.14" fill="#cecece"/>
<g fill="none" stroke="#2b3695" stroke-width=".2">
<path d="M160.1 214.5l3 3M163.1 214.5l-3 3"/>
<circle cx="161.6" cy="216" r="2.14"/>
</g>
<path d="M144.5 222.4h2.1" fill="none" stroke="#231f20" stroke-width=".21"/>
<circle cx="142.4" cy="222.4" r="2.14" fill="#cecece"/>
<g fill="none" stroke="#2b3695" stroke-width=".2">
<path d="M140.9 220.9l3 3M143.9 220.9l-3 3"/>
<circle cx="142.4" cy="222.4" r="2.14"/>
</g>
<path d="M157.3 216h-2.1v2.1M146.6 222.4h4.3M148.8 233.1h6.4M155.2 226.7v8.5" fill="none" stroke="#2e3090" stroke-width=".21"/>
<circle cx="155.2" cy="233.1" r=".43" fill="#2e3090"/>
<circle cx="155.2" cy="233.1" r=".43" fill="none" stroke="#2e3090" stroke-width=".2"/>
<path d="M137.7 207.2h28.6v37.5h-28.6z" fill="none" stroke="#a8a9ad" stroke-width=".71" stroke-dasharray="1.4 .7" stroke-linecap="butt"/>
<text font-size="8.5" fill="#231f20" x="34.1" y="31.8">Pololu m3pi Expansion PCB Schematic</text>
<g font-size="3.6" fill="#231f20">
<text x="122" y="208.8">x4</text>
<text x="161.8" y="210.8">x2</text>
</g>
<g font-size="2.1" fill="#2e3090">
<text x="45.9" y="52.9">3pi base</text>
<text x="151.1" y="52.8">U2</text>
<text x="165.2" y="52.8">Wixel</text>
<text x="91.7" y="54.3">U1</text>
<text x="105.6" y="54.3">mbed</text>
<text x="19.2" y="62.5">SW1</text>
<text x="19.2" y="64.9">Power</text>
<text x="20.8" y="85.3">Charge Port</text>
<text x="24.6" y="106.3">USBA</text>
<text x="67" y="110.4">Q1</text>
<text x="127.1" y="113.1">SW2</text>
<text x="152" y="108.1">U3</text>
<text x="179" y="108.1">XBee</text>
<text x="52.8" y="118.1">1k</text>
<text x="52.8" y="116">R21</text>
<text x="127.1" y="115.5">User</text>
<text x="31.5" y="139.5">R1</text>
<text x="35.7" y="139.5">470</text>
<text x="44.3" y="139.5">D1</text>
<text x="52.8" y="139.5">RED</text>
<text x="86.6" y="143.9">SW3</text>
<text x="113.5" y="139.9">AVRISP</text>
<text x="33.6" y="145.9">R2</text>
<text x="37.9" y="145.9">470</text>
<text x="59.3" y="145.9">RED</text>
<text x="86.6" y="146.3">User</text>
<text x="31.5" y="152.3">R3</text>
<text x="35.7" y="152.3">470</text>
<text x="44.3" y="152.3">D3</text>
<text x="52.8" y="152.3">RED</text>
<text x="58.2" y="150.2">D2</text>
<text x="33.6" y="158.7">R4</text>
<text x="37.9" y="158.7">470</text>
<text x="59.3" y="158.7">RED</text>
<text x="31.5" y="165.1">R5</text>
<text x="35.7" y="165.1">470</text>
<text x="44.3" y="165.1">D5</text>
<text x="52.8" y="165.1">RED</text>
<text x="58.2" y="163">D4</text>
<text x="75.5" y="164.1">3pi</text>
<text x="33.6" y="171.6">R6</text>
<text x="37.9" y="171.6">470</text>
<text x="59.3" y="171.6">RED</text>
<text x="106.9" y="171">Bluetooth Header</text>
<text x="31.5" y="178">R7</text>
<text x="35.7" y="178">470</text>
<text x="44.3" y="178">D7</text>
<text x="52.8" y="178">RED</text>
<text x="58.2" y="175.8">D6</text>
<text x="33.6" y="184.4">R8</text>
<text x="37.9" y="184.4">470</text>
<text x="59.3" y="184.4">RED</text>
<text x="58.2" y="188.7">D8</text>
<text x="112" y="210">HV</text>
<text x="160.1" y="213.4">HV</text>
<text x="63.7" y="221.5">R221k</text>
<text x="141.2" y="219.8">LV</text>
<text x="108.8" y="223">10k</text>
<text x="120.8" y="225">LV</text>
<text x="61.6" y="232.3">R9</text>
<text x="65.9" y="232.3">2.2k</text>
<text x="115.1" y="233.7">20k</text>
<text x="144.1" y="228.5">20k</text>
<text x="74.4" y="243">4.7k</text>
<text x="74.4" y="240.9">R10</text>
<text x="138.9" y="243.4">general-purpose MOSFET</text>
<text x="107.7" y="246.2">2/3 voltage divider</text>
<text x="48.8" y="254.4">serial jumpers</text>
</g>
<g font-size="2.1" fill="#ae2930">
<text x="56.5" y="50.7">VBOOST</text>
<text x="63.1" y="52.9">VBAT</text>
<text x="113.6" y="52.1">VBOOST</text>
<text x="142.1" y="50.7">VBAT</text>
<text x="68" y="55">VCC</text>
<text x="120" y="56.4">3V3</text>
<text x="60.3" y="65.7">3PI_RX</text>
<text x="76.7" y="65.1">AVR_MISO 6</text>
<text x="76.7" y="62.6">AVR_MOSI 5</text>
<text x="176.7" y="63.4">P1_0</text>
<text x="176.7" y="65.8">P1_1</text>
<text x="60.3" y="70">3PI_TX</text>
<text x="76.7" y="67.3">AVR_SCK</text>
<text x="76.7" y="69.4">AVR_nRST 23</text>
<text x="141.8" y="67.6">P0_0</text>
<text x="141.8" y="70.1">P0_1</text>
<text x="176.7" y="68">P1_2</text>
<text x="176.7" y="70.1">P1_3</text>
<text x="60.3" y="74.3">ADC6</text>
<text x="78.9" y="75.5">3PI_RX</text>
<text x="78.9" y="77.9">3PI_TX</text>
<text x="141.8" y="72.3">P0_2</text>
<text x="141.8" y="74.4">P0_3</text>
<text x="141.8" y="76.5">P0_4</text>
<text x="176.7" y="76.5">COM_TX</text>
<text x="176.7" y="72.3">P1_4</text>
<text x="176.7" y="74.4">P1_5</text>
<text x="60.3" y="78.5">ADC7</text>
<text x="141.8" y="78.7">P0_5</text>
<text x="141.8" y="80.8">P2_1</text>
<text x="141.8" y="82.9">P2_2</text>
<text x="176.7" y="78.7">COM_RX</text>
<text x="60.3" y="85">PB3</text>
<text x="60.3" y="89.2">PC5</text>
<text x="76.7" y="88.3">3PI_RST</text>
<text x="117.4" y="84.2">D-</text>
<text x="117.4" y="86.5">D+</text>
<text x="176.7" y="86.9">U3_13</text>
<text x="60.3" y="93.5">PC6</text>
<text x="117.4" y="94.9">COM_RX</text>
<text x="81" y="99.2">LED8</text>
<text x="81" y="101.5">LED7</text>
<text x="117.4" y="99.3">COM_nRST</text>
<text x="117.4" y="97.2">COM_TX</text>
<text x="34.9" y="104.2">VCC</text>
<text x="65.7" y="104.2">PC6</text>
<text x="81" y="107.9">LED4</text>
<text x="81" y="105.7">LED5</text>
<text x="81" y="103.6">LED6</text>
<text x="188.9" y="106">3V3</text>
<text x="36.8" y="112.8">D-</text>
<text x="49.6" y="110.4">3PI_RST</text>
<text x="81" y="112.2">LED2</text>
<text x="81" y="110">LED3</text>
<text x="137.1" y="110.1">COM_nRST 5</text>
<text x="36.8" y="117">D+</text>
<text x="81" y="114.3">LED1</text>
<text x="137.1" y="116.5">COM_RX</text>
<text x="190.5" y="116.5">U3_14</text>
<text x="137.1" y="120.8">COM_TX</text>
<text x="190.5" y="122.9">P1_0</text>
<text x="190.5" y="125.4">P1_1</text>
<text x="143.5" y="129.4">P0_4</text>
<text x="190.5" y="127.6">P1_2</text>
<text x="190.5" y="129.7">P1_3</text>
<text x="190.5" y="131.8">U3_11</text>
<text x="143.5" y="133.6">P0_5</text>
<text x="190.5" y="135.8">P1_5</text>
<text x="24" y="140.6">LED1</text>
<text x="190.5" y="142.2">P1_4</text>
<text x="24" y="147">LED2</text>
<text x="190.5" y="148.6">P2_2</text>
<text x="190.5" y="144.7">U3_12</text>
<text x="24" y="153.4">LED3</text>
<text x="143.5" y="150.7">P2_1</text>
<text x="190.5" y="151.1">P0_3</text>
<text x="190.5" y="155">U3_13</text>
<text x="24" y="159.8">LED4</text>
<text x="24" y="166.2">LED5</text>
<text x="80.8" y="164.1">VBOOST</text>
<text x="87.3" y="166.2">VBAT</text>
<text x="24" y="172.6">LED6</text>
<text x="92.3" y="168.3">VCC</text>
<text x="115.5" y="173">U3_11</text>
<text x="24" y="179">LED7</text>
<text x="84.6" y="174.9">ADC6</text>
<text x="84.6" y="177.1">ADC7</text>
<text x="85.7" y="179.2">PC5</text>
<text x="115.5" y="175.5">U3_12</text>
<text x="115.5" y="177.6">U3_13</text>
<text x="115.5" y="179.8">U3_14</text>
<text x="24" y="185.5">LED8</text>
<text x="85.7" y="183.5">PB3</text>
<text x="85.7" y="181.4">PC6</text>
<text x="67.5" y="209.7">3PI_RST</text>
<text x="80.8" y="209.7">P1_2</text>
<text x="52" y="222.3">COM_TX</text>
<text x="83" y="222.3">3PI_RX</text>
<text x="52" y="233.2">3PI_TX</text>
<text x="83" y="233.2">COM_RX</text>
</g>
<g font-size="2.1" fill="#231f20">
<text x="31.1" y="55">15</text>
<text x="36.2" y="56.1">SW_A</text>
<text x="47.6" y="56.1">VBST</text>
<text x="47.7" y="58.2">VBAT</text>
<text x="55.6" y="59.5">7</text>
<text x="55.6" y="57.3">5</text>
<text x="55.6" y="55">3</text>
<text x="89.1" y="56.4">3</text>
<text x="89.1" y="58.7">4</text>
<text x="93.2" y="57.5">VB</text>
<text x="93.2" y="59.6">nR</text>
<text x="106.1" y="57.5">VIN</text>
<text x="112.7" y="56.4">2</text>
<text x="148.4" y="55">2</text>
<text x="152.6" y="56">VIN</text>
<text x="48.7" y="60.4">VCC</text>
<text x="55.6" y="65.7">4</text>
<text x="93.2" y="63.9">P5</text>
<text x="104.2" y="61.7">VOUT</text>
<text x="106.7" y="63.9">VU</text>
<text x="112.7" y="60.7">40</text>
<text x="112.7" y="63">39</text>
<text x="131.5" y="62.5">1</text>
<text x="131.5" y="64.6">2</text>
<text x="148.4" y="63.5">3</text>
<text x="152.6" y="64.6">VALT</text>
<text x="164" y="64.6">P1_0</text>
<text x="172" y="65.8">21</text>
<text x="172" y="63.5">22</text>
<text x="193.2" y="64.6">1</text>
<text x="31.1" y="70">16</text>
<text x="36.2" y="71.1">SW_B</text>
<text x="49.1" y="66.8">PD0</text>
<text x="49.4" y="71.1">PD1</text>
<text x="55.6" y="70">6</text>
<text x="89.1" y="67.3">7</text>
<text x="93.2" y="66">P6</text>
<text x="93.2" y="68.2">P7</text>
<text x="93.2" y="70.3">P23</text>
<text x="106.8" y="70.3">IF+</text>
<text x="107.3" y="68.2">IF-</text>
<text x="112.7" y="67.1">38</text>
<text x="112.7" y="69.4">37</text>
<text x="131.5" y="68.9">4</text>
<text x="131.5" y="66.7">3</text>
<text x="131.5" y="71">5</text>
<text x="148.4" y="67.8">4</text>
<text x="148.4" y="70.1">5</text>
<text x="152.6" y="68.9">P0_0</text>
<text x="152.6" y="71">P0_1</text>
<text x="164" y="71">P1_3</text>
<text x="164" y="66.7">P1_1</text>
<text x="164" y="68.9">P1_2</text>
<text x="172" y="68">20</text>
<text x="172" y="70.1">19</text>
<text x="193.2" y="66.7">2</text>
<text x="193.2" y="71">4</text>
<text x="193.2" y="68.9">3</text>
<text x="31.1" y="76.4">18</text>
<text x="36.2" y="77.5">RAWBAT</text>
<text x="47.5" y="75.3">ADC6</text>
<text x="55.6" y="74.3">8</text>
<text x="88.1" y="77.9">10</text>
<text x="89.1" y="75.6">9</text>
<text x="93.2" y="76.7">P9</text>
<text x="105.8" y="76.7">RD+</text>
<text x="106.2" y="74.6">RD-</text>
<text x="112.7" y="77.9">34</text>
<text x="112.7" y="75.8">35</text>
<text x="112.7" y="73.5">36</text>
<text x="131.5" y="73.2">6</text>
<text x="131.5" y="75.3">7</text>
<text x="131.5" y="77.4">8</text>
<text x="148.4" y="72.3">6</text>
<text x="148.4" y="74.4">7</text>
<text x="148.4" y="76.5">8</text>
<text x="152.6" y="73.2">P0_2</text>
<text x="152.6" y="75.3">P0_3</text>
<text x="152.6" y="77.4">P0_4</text>
<text x="164" y="75.3">P1_5</text>
<text x="164" y="77.4">P1_6</text>
<text x="164" y="73.2">P1_4</text>
<text x="172" y="72.3">18</text>
<text x="172" y="76.5">16</text>
<text x="172" y="74.4">17</text>
<text x="193.2" y="73.2">5</text>
<text x="193.2" y="75.3">6</text>
<text x="193.2" y="77.4">7</text>
<text x="23.7" y="79.6">1</text>
<text x="23.7" y="81.7">2</text>
<text x="31.1" y="82.8">17</text>
<text x="36.2" y="83.9">GND</text>
<text x="47.5" y="79.6">ADC7</text>
<text x="55.6" y="78.5">10</text>
<text x="93.2" y="78.8">P10</text>
<text x="105.9" y="81">TD+</text>
<text x="106.3" y="78.8">TD-</text>
<text x="112.7" y="80.1">33</text>
<text x="130.6" y="81.7">10</text>
<text x="130.6" y="83.8">11</text>
<text x="131.5" y="79.6">9</text>
<text x="147.5" y="80.8">10</text>
<text x="147.5" y="82.9">11</text>
<text x="148.4" y="78.7">9</text>
<text x="152.6" y="79.6">P0_5</text>
<text x="152.6" y="81.7">P2_1</text>
<text x="152.6" y="83.8">P2_2</text>
<text x="164" y="79.6">P1_7</text>
<text x="164.7" y="83.8">RST</text>
<text x="172" y="78.7">15</text>
<text x="172" y="82.8">14 COM_nRST</text>
<text x="193.2" y="79.6">8</text>
<text x="193.2" y="81.7">9</text>
<text x="32" y="87.1">1</text>
<text x="32" y="89.4">2</text>
<text x="36.2" y="88.2">GND</text>
<text x="49.2" y="86">PB3</text>
<text x="55.6" y="85">11</text>
<text x="55.6" y="89.2">12</text>
<text x="88.1" y="84.2">22</text>
<text x="88.1" y="86.5">30</text>
<text x="89.1" y="88.6">8</text>
<text x="93.2" y="89.5">P8</text>
<text x="93.2" y="85.3">P22</text>
<text x="93.2" y="87.4">P30</text>
<text x="107" y="87.4">D+</text>
<text x="107.5" y="85.3">D-</text>
<text x="112.7" y="86.5">31</text>
<text x="112.7" y="84.2">32</text>
<text x="148.4" y="89.2">1</text>
<text x="165.2" y="88.1">3V3</text>
<text x="172" y="87.1">13</text>
<text x="31.1" y="91.5">13</text>
<text x="31.1" y="93.7">14</text>
<text x="36.2" y="90.3">GND</text>
<text x="36.2" y="92.4">GND</text>
<text x="36.2" y="94.6">GND</text>
<text x="49.1" y="90.3">PC5</text>
<text x="49.1" y="94.6">PC6</text>
<text x="55.6" y="93.5">9</text>
<text x="88.1" y="90.8">11</text>
<text x="88.1" y="94.9">12</text>
<text x="93.2" y="91.7">P11</text>
<text x="93.2" y="96">P12</text>
<text x="106.5" y="96">P28</text>
<text x="106.5" y="93.8">P29</text>
<text x="112.7" y="95.1">28</text>
<text x="112.7" y="92.7">29</text>
<text x="147.5" y="93.6">23</text>
<text x="147.5" y="91.5">12</text>
<text x="152.6" y="90.3">GND</text>
<text x="152.6" y="94.5">GND</text>
<text x="152.6" y="92.4">GND</text>
<text x="88.1" y="99.2">13</text>
<text x="88.1" y="101.5">14</text>
<text x="93.2" y="100.2">P13</text>
<text x="106.5" y="100.2">P26</text>
<text x="106.5" y="98.1">P27</text>
<text x="112.7" y="99.3">26</text>
<text x="112.7" y="97.2">27</text>
<text x="88.1" y="103.6">15</text>
<text x="88.1" y="105.7">16</text>
<text x="88.1" y="107.9">17</text>
<text x="93.2" y="102.4">P14</text>
<text x="93.2" y="104.5">P15</text>
<text x="93.2" y="106.6">P16</text>
<text x="106.5" y="106.6">P21</text>
<text x="112.7" y="105.6">21</text>
<text x="24.8" y="109.5">VDD</text>
<text x="26.9" y="113.8">D-</text>
<text x="32.1" y="108.5">1</text>
<text x="32.1" y="112.8">2</text>
<text x="88.1" y="110">18</text>
<text x="88.1" y="112.2">19</text>
<text x="93.2" y="108.8">P17</text>
<text x="93.2" y="110.9">P18</text>
<text x="93.2" y="113.1">P19</text>
<text x="178.7" y="111.4">VCC</text>
<text x="185.8" y="110.3">1</text>
<text x="26.5" y="118.1">D+</text>
<text x="32.1" y="117">3</text>
<text x="88.1" y="114.3">20</text>
<text x="89.1" y="118.4">1</text>
<text x="93.2" y="119.5">GND</text>
<text x="93.2" y="115.2">P20</text>
<text x="106.5" y="119.5">P24</text>
<text x="106.5" y="117.3">P25</text>
<text x="112.7" y="118.6">24</text>
<text x="112.7" y="116.3">25</text>
<text x="149.4" y="116.7">3</text>
<text x="177.6" y="117.8">VREF</text>
<text x="185.8" y="116.7">14</text>
<text x="24.8" y="122.4">GND</text>
<text x="32.1" y="121.3">4</text>
<text x="149.4" y="121">2</text>
<text x="173.5" y="124.2">AD0/DIO0</text>
<text x="185.8" y="125.4">19</text>
<text x="185.8" y="123.1">20</text>
<text x="149.4" y="129.5">6</text>
<text x="173.5" y="130.6">AD3/DIO3</text>
<text x="173.5" y="128.5">AD2/DIO2</text>
<text x="173.8" y="126.3">AD1/DIO1</text>
<text x="185.8" y="131.8">11</text>
<text x="185.8" y="129.7">17</text>
<text x="185.8" y="127.6">18</text>
<text x="76.6" y="133.2" transform="rotate(90 76.6 133.2)">1</text>
<text x="78.7" y="133.2" transform="rotate(90 78.7 133.2)">2</text>
<text x="101.2" y="132.4" transform="rotate(90 101.2 132.4)">1</text>
<text x="103.4" y="132.4" transform="rotate(90 103.4 132.4)">2</text>
<text x="105.5" y="132.4" transform="rotate(90 105.5 132.4)">3</text>
<text x="149.4" y="133.8">7</text>
<text x="165.4" y="137">ASSOC/AD5/DIO5</text>
<text x="173.5" y="132.7">AD4/DIO4</text>
<text x="185.8" y="135.9">15</text>
<text x="103.4" y="142">2</text>
<text x="107.6" y="143.1">VCC</text>
<text x="114.9" y="143.1">MISO</text>
<text x="122.8" y="142">1 AVR_MISO</text>
<text x="168.7" y="143.4">RTS/AD6/DIO6</text>
<text x="185.8" y="142.4">16</text>
<text x="115.9" y="147.4">SCK</text>
<text x="122.8" y="146.3">3 AVR_SCK</text>
<text x="167.1" y="149.8">DTR/SLPRQ/DI8</text>
<text x="173.4" y="145.6">CTS/DIO7</text>
<text x="185.8" y="148.8">9</text>
<text x="185.8" y="144.7">12</text>
<text x="76.6" y="154.5" transform="rotate(90 76.6 154.5)">2</text>
<text x="78.7" y="154.5" transform="rotate(90 78.7 154.5)">1</text>
<text x="103.4" y="154.9">6</text>
<text x="107.6" y="155.9">GND</text>
<text x="114.9" y="151.7">MOSI</text>
<text x="116.1" y="155.9">RST</text>
<text x="122.8" y="154.9">5 AVR_nRST</text>
<text x="122.8" y="150.6">4 AVR_MOSI</text>
<text x="148.5" y="155.2">10</text>
<text x="149.4" y="150.9">8</text>
<text x="178.9" y="152">DO8</text>
<text x="185.8" y="151.1">4</text>
<text x="185.8" y="155.2">13</text>
<text x="172.6" y="156.3">ON/SLEEP</text>
<text x="75.7" y="167.3">1</text>
<text x="75.7" y="169.4">2</text>
<text x="75.7" y="173.7">4</text>
<text x="75.7" y="171.6">3</text>
<text x="75.7" y="175.8">5</text>
<text x="75.7" y="178">6</text>
<text x="108.7" y="174.2">1</text>
<text x="108.7" y="176.4">2</text>
<text x="108.7" y="178.5">3</text>
<text x="75.7" y="180.1">7</text>
<text x="75.7" y="182.2">8</text>
<text x="75.7" y="184.4">9</text>
<text x="108.7" y="180.7">4</text>
<text x="108.7" y="182.8">5</text>
<text x="108.7" y="184.9">6</text>
<text x="74.8" y="186.5">10</text>
<text x="76" y="204.5" transform="rotate(90 76 204.5)">1</text>
<text x="78.1" y="204.5" transform="rotate(90 78.1 204.5)">2</text>
<text x="75.8" y="217.2" transform="rotate(90 75.8 217.2)">1</text>
<text x="78" y="217.2" transform="rotate(90 78 217.2)">2</text>
<text x="76" y="230.2" transform="rotate(90 76 230.2)">1</text>
<text x="78.1" y="230.2" transform="rotate(90 78.1 230.2)">2</text>
</g>
</svg>
